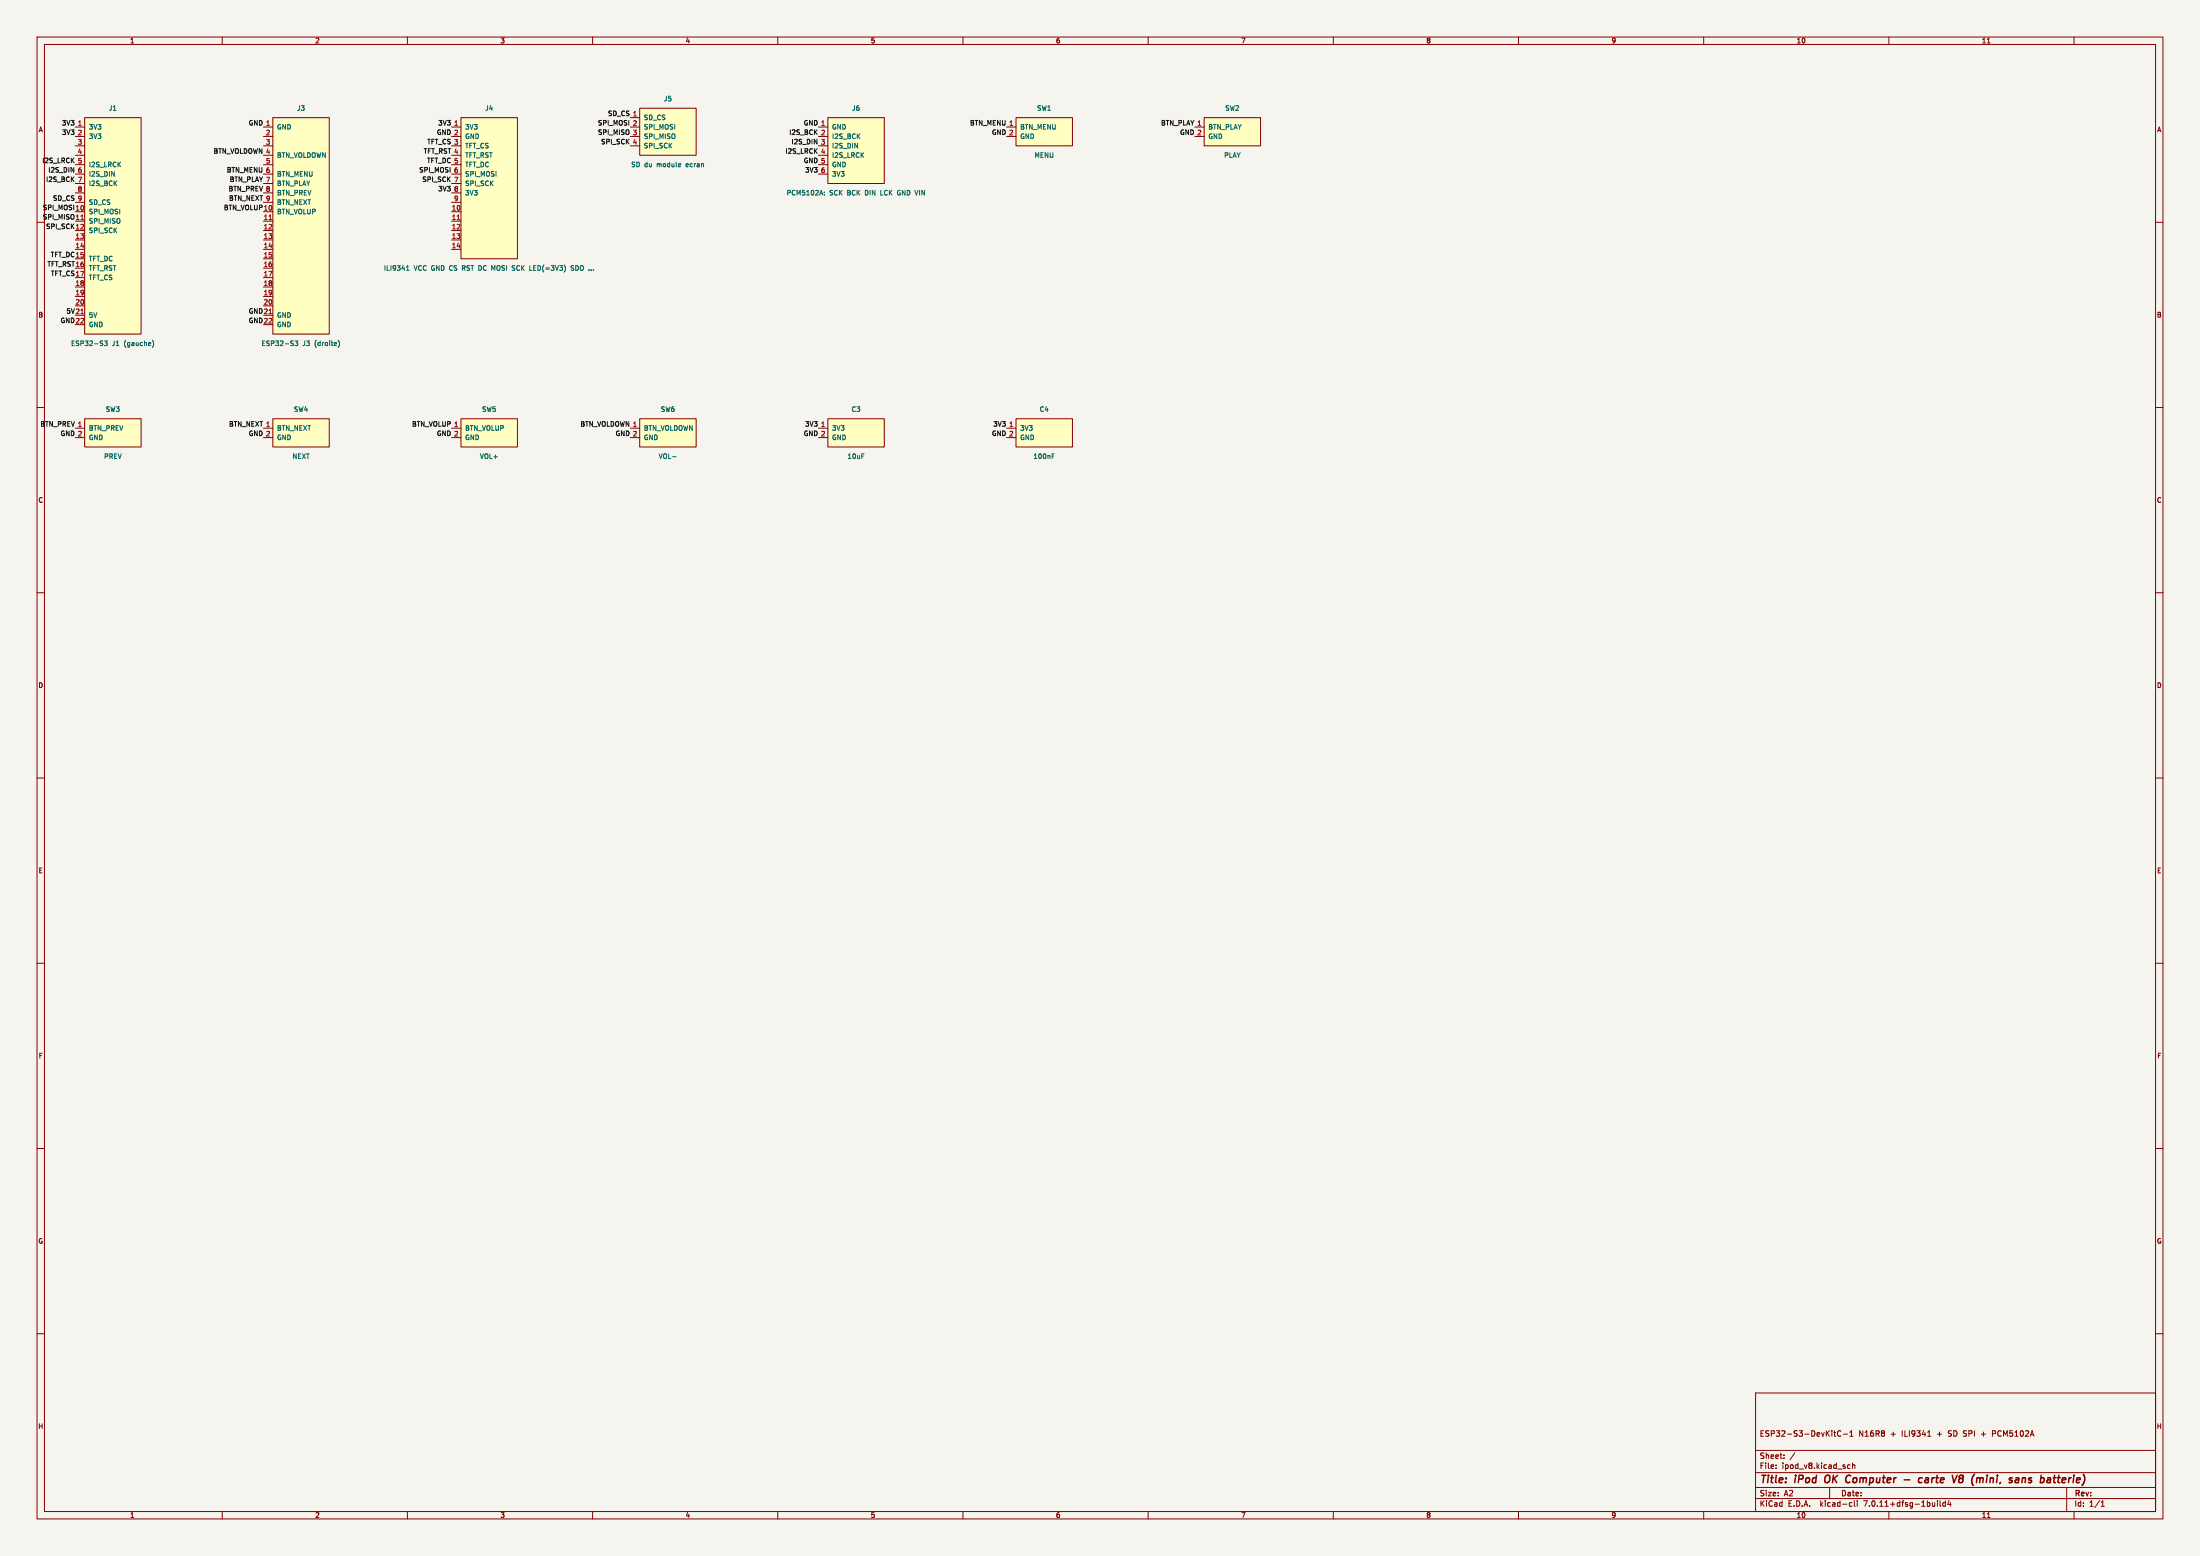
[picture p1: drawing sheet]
<svg xmlns="http://www.w3.org/2000/svg" width="594mm" height="420mm" viewBox="0 0 594 420" stroke-linecap="round" stroke-linejoin="round" font-family="sans-serif">
<path d="M0 0h594v420h-594z" fill="#f5f4ef" stroke="#f5f4ef" stroke-width=".27"/>
<g fill="none" stroke="#840000" stroke-width=".27">
<path d="M10 10h574v400h-574zM12 12h570v396h-570zM60 10v2M110 10v2M160 10v2M210 10v2M260 10v2M310 10v2M360 10v2M410 10v2M460 10v2M510 10v2"/>
<path d="M536.6 11.6h.7M560 10v2M20.3 34.3h2.6M20.3 36.8h2.6M20.3 39.4h2.6M22.9 31.8h15.2v58.4h-15.2zM71.1 34.3h2.6M71.1 36.8h2.6M71.1 39.4h2.6M73.7 31.8h15.2v58.4h-15.2zM121.9 34.3h2.6M121.9 36.8h2.6"/>
<path d="M121.9 39.4h2.6M124.5 31.8h15.2v38.1h-15.2zM170.2 34.3h2.5M170.2 36.8h2.5M170.2 39.4h2.5M170.2 31.8h2.5M172.7 29.2h15.3v12.7h-15.3zM221 34.3h2.5M221 36.8h2.5M221 39.4h2.5M223.5 31.8h15.3v17.7h-15.3zM271.8 34.3h2.5"/>
<path d="M271.8 36.8h2.5M274.3 31.8h15.3v7.6h-15.3zM322.6 34.3h2.5M322.6 36.8h2.5M325.1 31.8h15.3v7.6h-15.3zM10 60h2M20.3 57.2h2.6M20.3 59.7h2.6M20.3 41.9h2.6M20.3 44.5h2.6M20.3 47h2.6M20.3 49.5h2.6"/>
<path d="M20.3 52.1h2.6M20.3 54.6h2.6M71.1 57.2h2.6M71.1 59.7h2.6M71.1 41.9h2.6M71.1 44.5h2.6M71.1 47h2.6M71.1 49.5h2.6M71.1 52.1h2.6M71.1 54.6h2.6M121.9 57.2h2.6M121.9 59.7h2.6"/>
<path d="M121.9 41.9h2.6M121.9 44.5h2.6M121.9 47h2.6M121.9 49.5h2.6M121.9 52.1h2.6M121.9 54.6h2.6M221 41.9h2.5M221 44.5h2.5M221 47h2.5M582 60h2M20.3 62.2h2.6M20.3 64.8h2.6"/>
<path d="M20.3 67.3h2.6M20.3 69.9h2.6M20.3 72.4h2.6M20.3 74.9h2.6M20.3 77.5h2.6M71.1 62.2h2.6M71.1 64.8h2.6M71.1 67.3h2.6M71.1 69.9h2.6M71.1 72.4h2.6M71.1 74.9h2.6M71.1 77.5h2.6"/>
<path d="M121.9 62.2h2.6M121.9 64.8h2.6M121.9 67.3h2.6M20.3 80h2.6M20.3 82.6h2.6M20.3 85.1h2.6M20.3 87.6h2.6M71.1 80h2.6M71.1 82.6h2.6M71.1 85.1h2.6M71.1 87.6h2.6M10 110h2"/>
<path d="M20.3 115.6h2.6M20.3 118.1h2.6M22.9 113h15.2v7.7h-15.2zM71.1 115.6h2.6M71.1 118.1h2.6M73.7 113h15.2v7.7h-15.2zM121.9 115.6h2.6M121.9 118.1h2.6M124.5 113h15.2v7.7h-15.2zM170.2 115.6h2.5M170.2 118.1h2.5M172.7 113h15.3v7.7h-15.3z"/>
<path d="M221 115.6h2.5M221 118.1h2.5M223.5 113h15.3v7.7h-15.3zM271.8 115.6h2.5M271.8 118.1h2.5M274.3 113h15.3v7.7h-15.3zM582 110h2M10 160h2M582 160h2M10 210h2M582 210h2M10 260h2"/>
<path d="M582 260h2M10 310h2M582 310h2M10 360h2M474 376h108v32h-108zM582 360h2M474 397.5h108M474 391.5h108M479.5 396.2v.2M479.5 395.4v.2M481.7 393.5v.2M481.7 392.7v.2"/>
<path d="M484.6 392.1l-1.3 1.9M495.1 386.7h.6M495.3 386.2v1.3l.4 .2M497 386.3a.66 .66 0 0 0-.9 .6 .66 .66 0 0 0 .9 .6M497.7 387.1h1.1M498.8 396.1l.3 .3 .4-.1M499.5 387.7h.8M499.5 386.6l.4-.4v1.5M499.5 395.4h-.4l-.3 .3M500.2 395.5l.5-.1 .1 1M500.2 394.9v1.5M520.5 387.7h.8"/>
<path d="M538 387h.5M538.5 386.2h-.5v1.5M60 408v2M110 408v2M160 408v2M210 408v2M260 408v2M310 408v2M360 408v2M410 408v2M460 408v2M474 404.5h108"/>
<path d="M474 401.5h108M494 401.5v3M499.6 405.6h.4M500 406.5l-.4 .1M500.7 405.1v1.3l.2 .2M501.5 405.1v.1M501.5 405.6v1M510 408v2M523.1 405.1v.1M523.1 405.6v1M523.8 405.1v1.3l.2 .2M525.2 405.6h-.4l-.3 .3 .2 .6h.5"/>
<path d="M525.2 405.1v1.5M526.2 405l-.3 1.1h.9M526.6 405.6v1M536.6 409.6h.7M558 401.5v6.5M560 408v2M567.3 406.6h.9M567.3 405.5l.4-.4v1.5"/>
</g>
<g fill="none" stroke="#840000" stroke-width=".4">
<path d="M492.9 398.5a1.49 1.49 0 0 0 0 1.6M514.1 399.4h1.5M518.3 399h.7M519.9 399h.7M520.7 399.3l-.9 .2-.1 .4 .2 .3 .7-.1M529 398.7l.3 .4M529 398.6l.4-.4 .6 .1 .1 .4-.4 .4M529.3 399.1h.4M529.3 399.1l-.3 .1M529.7 399.1h.2a.65 .65 0 0 1-.1 .9 .65 .65 0 0 1-.8 .1M533.2 397.9l-.1 .1M536.5 398.9l-.2 1.3"/>
<path d="M546.1 399.1l.3-.2 .4 .1v1.2M546.1 398.9l-.2 1.3M551.1 398.2l-.2 2M554.7 398.2l-.2 1.7M555.5 398.9h.8M555.9 398.2l-.2 1.7 .4 .3M518.9 400.1l-.6 .1"/>
</g>
<g fill="#ffffc2" stroke="#ffffc2" stroke-width=".27">
<path d="M73.7 31.8h15.2v58.4h-15.2z"/>
<path d="M172.7 29.2h15.3v12.7h-15.3z"/>
<path d="M172.7 113h15.3v7.7h-15.3z"/>
<path d="M22.9 31.8h15.2v58.4h-15.2z"/>
<path d="M274.3 31.8h15.3v7.6h-15.3z"/>
<path d="M124.5 113h15.2v7.7h-15.2z"/>
<path d="M124.5 31.8h15.2v38.1h-15.2z"/>
<path d="M325.1 31.8h15.3v7.6h-15.3z"/>
<path d="M22.9 113h15.2v7.7h-15.2z"/>
<path d="M223.5 113h15.3v7.7h-15.3z"/>
<path d="M73.7 113h15.2v7.7h-15.2z"/>
<path d="M223.5 31.8h15.3v17.7h-15.3z"/>
<path d="M274.3 113h15.3v7.7h-15.3z"/>
</g>
<path d="M21.8 59.3h.8M72.6 59.3h.8M123.4 59.3h.8M21.8 84.7h.8M72.6 84.7h.8" fill="none" stroke="#a90000" stroke-width=".27"/>
<g fill="none" stroke="#006464" stroke-width=".27">
<path d="M222.6 52.5v.1M222.6 51.9v.1M242.5 51.4l-.2 .5 .2 .7M109.7 73h.8M109.7 72.1l.4-.4v1.3M138.5 72.3l.4 .1M138.5 71.7l.5 .1M138.9 72.9l-.4 .1M143.1 73h.6M154.9 71.8h-.7a.53 .53 0 0 0 .6 .7v.4h-.6M28.2 92h.8l-.5 .5 .4 .1v.6h-.7M41.1 91.8a1.46 1.46 0 0 1 0 2"/>
<path d="M79.6 92h.8l-.4 .5 .3 .1v.6h-.7M91.3 91.8a1.46 1.46 0 0 1 0 2M181.6 123.3h.9M284.1 123.1h.4M284.1 122.5h.6"/>
</g>
<g font-size="2.8" fill="#840000">
<text x="475" y="400.9">Title:</text>
<text x="484.7" y="400.9">iPod</text>
<text x="493.6" y="400.9">OK Computer</text>
<text x="516.5" y="400.9">-</text>
<text x="521.3" y="400.9">carte</text>
<text x="531.2" y="400.9">V8</text>
<text x="537.2" y="400.9">(mini,</text>
<text x="548.2" y="400.9">sans</text>
<text x="557.3" y="400.9">batterie)</text>
</g>
<g font-size="2.1" fill="#840000">
<text x="475" y="388">ESP32-S3-DevKitC-1</text>
<text x="501.8" y="388">N16R8</text>
<text x="510.5" y="388">+</text>
<text x="513.6" y="388">ILI9341</text>
<text x="523.3" y="388">+</text>
<text x="526.4" y="388">SD SPI</text>
<text x="535.6" y="388">+</text>
<text x="538.8" y="388">PCM5102A</text>
<text x="475" y="394">Sheet:</text>
<text x="475" y="396.7">File:</text>
<text x="481.1" y="396.7">ipod_v8.kicad_sch</text>
<text x="475" y="406.9">KiCad</text>
<text x="475" y="404.1">Size:</text>
<text x="481.7" y="404.1">A2</text>
<text x="482.7" y="406.9">E.D.A.</text>
<text x="491.6" y="406.9">kicad-cli</text>
<text x="497" y="404.1">Date:</text>
<text x="503.5" y="406.9">7.0.11+dfsg-1build4</text>
<text x="560" y="404.3">Rev:</text>
<text x="560" y="406.9">Id:</text>
<text x="564.1" y="406.9">1/1</text>
</g>
<g font-size="1.8" fill="#840000">
<text x="35" y="11.9">1</text>
<text x="85" y="11.9">2</text>
<text x="135" y="11.9">3</text>
<text x="185" y="11.9">4</text>
<text x="235" y="11.9">5</text>
<text x="285" y="11.9">6</text>
<text x="335" y="11.9">7</text>
<text x="385" y="11.9">8</text>
<text x="435" y="11.9">9</text>
<text x="485" y="11.9">10</text>
<text x="535" y="11.9">11</text>
<text x="10.3" y="35.9">A</text>
<text x="582.3" y="35.9">A</text>
<text x="10.3" y="85.9">B</text>
<text x="582.3" y="85.9">B</text>
<text x="10.3" y="135.9">C</text>
<text x="582.3" y="135.9">C</text>
<text x="10.3" y="185.9">D</text>
<text x="582.3" y="185.9">D</text>
<text x="10.3" y="235.9">E</text>
<text x="582.3" y="235.9">E</text>
<text x="10.3" y="285.9">F</text>
<text x="582.3" y="285.9">F</text>
<text x="10.3" y="335.9">G</text>
<text x="582.3" y="335.9">G</text>
<text x="10.2" y="385.9">H</text>
<text x="582.2" y="385.9">H</text>
<text x="35" y="409.9">1</text>
<text x="85" y="409.9">2</text>
<text x="135" y="409.9">3</text>
<text x="185" y="409.9">4</text>
<text x="235" y="409.9">5</text>
<text x="285" y="409.9">6</text>
<text x="335" y="409.9">7</text>
<text x="385" y="409.9">8</text>
<text x="435" y="409.9">9</text>
<text x="485" y="409.9">10</text>
<text x="535" y="409.9">11</text>
</g>
<g font-size="1.8" fill="#006464">
<text x="179.1" y="27.5">J5</text>
<text x="23.9" y="35.2">3V3</text>
<text x="29.3" y="30.1">J1</text>
<text x="74.7" y="35.2">GND</text>
<text x="80.1" y="30.1">J3</text>
<text x="125.5" y="35.2">3V3</text>
<text x="130.9" y="30.1">J4</text>
<text x="173.7" y="32.6">SD_CS</text>
<text x="173.7" y="35.2">SPI_MOSI</text>
<text x="224.5" y="35.2">GND</text>
<text x="229.9" y="30.1">J6</text>
<text x="275.3" y="35.2">BTN_MENU</text>
<text x="279.9" y="30.1">SW1</text>
<text x="326.1" y="35.2">BTN_PLAY</text>
<text x="330.7" y="30.1">SW2</text>
<text x="23.9" y="37.7">3V3</text>
<text x="125.5" y="37.7">GND</text>
<text x="125.5" y="40.2">TFT_CS</text>
<text x="173.7" y="37.7">SPI_MISO</text>
<text x="173.7" y="40.2">SPI_SCK</text>
<text x="224.5" y="37.7">I2S_BCK</text>
<text x="224.5" y="40.2">I2S_DIN</text>
<text x="275.3" y="37.7">GND</text>
<text x="326.1" y="37.7">GND</text>
<text x="23.9" y="45.3">I2S_LRCK</text>
<text x="23.9" y="47.9">I2S_DIN</text>
<text x="74.7" y="42.8">BTN_VOLDOWN</text>
<text x="74.7" y="47.9">BTN_MENU</text>
<text x="125.5" y="42.8">TFT_RST</text>
<text x="125.5" y="45.3">TFT_DC</text>
<text x="125.5" y="47.9">SPI_MOSI</text>
<text x="170.3" y="45.3">SD du</text>
<text x="177.4" y="45.3">module</text>
<text x="185.5" y="45.3">ecran</text>
<text x="224.5" y="42.8">I2S_LRCK</text>
<text x="224.5" y="45.3">GND</text>
<text x="224.5" y="47.9">3V3</text>
<text x="279.2" y="42.8">MENU</text>
<text x="330.4" y="42.8">PLAY</text>
<text x="23.9" y="50.4">I2S_BCK</text>
<text x="74.7" y="50.4">BTN_PLAY</text>
<text x="74.7" y="52.9">BTN_PREV</text>
<text x="125.5" y="50.4">SPI_SCK</text>
<text x="125.5" y="52.9">3V3</text>
<text x="212.3" y="52.9">PCM5102A:</text>
<text x="224" y="52.9">SCK</text>
<text x="228.9" y="52.9">BCK</text>
<text x="233.9" y="52.9">DIN</text>
<text x="238.2" y="52.9">LCK</text>
<text x="243" y="52.9">GND VIN</text>
<text x="23.9" y="58">SPI_MOSI</text>
<text x="23.9" y="55.5">SD_CS</text>
<text x="74.7" y="58">BTN_VOLUP</text>
<text x="74.7" y="55.5">BTN_NEXT</text>
<text x="23.9" y="60.6">SPI_MISO</text>
<text x="23.9" y="63.1">SPI_SCK</text>
<text x="23.9" y="70.7">TFT_DC</text>
<text x="23.9" y="73.3">TFT_RST</text>
<text x="23.9" y="75.8">TFT_CS</text>
<text x="103.5" y="73.3">ILI9341</text>
<text x="111.8" y="73.3">VCC GND CS RST DC MOSI</text>
<text x="139.4" y="73.3">SCK</text>
<text x="144.3" y="73.3">LED(=3V3)</text>
<text x="155.7" y="73.3">SDO ...</text>
<text x="23.9" y="86">5V</text>
<text x="23.9" y="88.5">GND</text>
<text x="74.7" y="86">GND</text>
<text x="74.7" y="88.5">GND</text>
<text x="19.1" y="93.6">ESP32-S3</text>
<text x="30.3" y="93.6">J1</text>
<text x="33.6" y="93.6">(gauche)</text>
<text x="70.5" y="93.6">ESP32-S3</text>
<text x="81.7" y="93.6">J3</text>
<text x="85.1" y="93.6">(droite)</text>
<text x="28.4" y="111.4">SW3</text>
<text x="79.2" y="111.4">SW4</text>
<text x="130" y="111.4">SW5</text>
<text x="178.3" y="111.4">SW6</text>
<text x="229.8" y="111.4">C3</text>
<text x="280.6" y="111.4">C4</text>
<text x="23.9" y="116.4">BTN_PREV</text>
<text x="23.9" y="119">GND</text>
<text x="74.7" y="116.4">BTN_NEXT</text>
<text x="74.7" y="119">GND</text>
<text x="125.5" y="116.4">BTN_VOLUP</text>
<text x="125.5" y="119">GND</text>
<text x="173.7" y="116.4">BTN_VOLDOWN</text>
<text x="173.7" y="119">GND</text>
<text x="224.5" y="116.4">3V3</text>
<text x="224.5" y="119">GND</text>
<text x="275.3" y="116.4">3V3</text>
<text x="275.3" y="119">GND</text>
<text x="28" y="124.1">PREV</text>
<text x="78.8" y="124.1">NEXT</text>
<text x="129.5" y="124.1">VOL+</text>
<text x="177.7" y="124.1">VOL-</text>
<text x="228.7" y="124.1">10uF</text>
<text x="278.9" y="124.1">100nF</text>
</g>
<g font-size="1.8" fill="#0f0f0f">
<text x="16.6" y="33.9">3V3</text>
<text x="67" y="33.9">GND 1</text>
<text x="118.2" y="33.9">3V3</text>
<text x="161.3" y="33.9">SPI_MOSI 2</text>
<text x="164.1" y="31.4">SD_CS 1</text>
<text x="216.9" y="33.9">GND 1</text>
<text x="261.8" y="33.9">BTN_MENU 1</text>
<text x="313.4" y="33.9">BTN_PLAY 1</text>
<text x="16.6" y="36.5">3V3</text>
<text x="57.6" y="41.6">BTN_VOLDOWN 4</text>
<text x="114.3" y="41.6">TFT_RST 4</text>
<text x="115.2" y="39">TFT_CS 3</text>
<text x="117.8" y="36.5">GND 2</text>
<text x="161.3" y="36.5">SPI_MISO 3</text>
<text x="162.2" y="39">SPI_SCK 4</text>
<text x="211.9" y="41.6">I2S_LRCK</text>
<text x="213" y="36.5">I2S_BCK</text>
<text x="213.6" y="39">I2S_DIN</text>
<text x="267.7" y="36.5">GND 2</text>
<text x="318.5" y="36.5">GND 2</text>
<text x="11.3" y="44.1">I2S_LRCK</text>
<text x="12.9" y="46.6">I2S_DIN</text>
<text x="61.1" y="46.6">BTN_MENU 6</text>
<text x="113.1" y="46.6">SPI_MOSI 6</text>
<text x="115.2" y="44.1">TFT_DC 5</text>
<text x="216.9" y="44.1">GND 5</text>
<text x="217.3" y="46.6">3V3</text>
<text x="12.3" y="49.2">I2S_BCK</text>
<text x="61.6" y="51.7">BTN_PREV 8</text>
<text x="61.9" y="49.2">BTN_PLAY 7</text>
<text x="113.9" y="49.2">SPI_SCK 7</text>
<text x="118.2" y="51.7">3V3</text>
<text x="11.5" y="56.8">SPI_MOSI 10</text>
<text x="11.5" y="59.3">SPI_MISO 11</text>
<text x="14.2" y="54.3">SD_CS 9</text>
<text x="60.3" y="56.8">BTN_VOLUP10</text>
<text x="61.7" y="54.3">BTN_NEXT 9</text>
<text x="12.3" y="61.9">SPI_SCK 12</text>
<text x="13.6" y="69.5">TFT_DC15</text>
<text x="12.7" y="72">TFT_RST16</text>
<text x="13.6" y="74.6">TFT_CS17</text>
<text x="16.2" y="87.3">GND22</text>
<text x="17.8" y="84.7">5V21</text>
<text x="67" y="87.3">GND22</text>
<text x="67" y="84.7">GND21</text>
<text x="10.8" y="115.2">BTN_PREV 1</text>
<text x="16.2" y="117.8">GND 2</text>
<text x="61.7" y="115.2">BTN_NEXT 1</text>
<text x="67" y="117.8">GND 2</text>
<text x="111.1" y="115.2">BTN_VOLUP 1</text>
<text x="117.8" y="117.8">GND 2</text>
<text x="156.6" y="115.2">BTN_VOLDOWN 1</text>
<text x="166.1" y="117.8">GND 2</text>
<text x="216.9" y="117.8">GND 2</text>
<text x="217.3" y="115.2">3V3</text>
<text x="267.7" y="117.8">GND 2</text>
<text x="268.1" y="115.2">3V3</text>
</g>
<g font-size="1.8" fill="#a90000">
<text x="20.9" y="34">1</text>
<text x="122.5" y="34">1</text>
<text x="20.9" y="36.6">2</text>
<text x="20.9" y="39.1">3</text>
<text x="20.9" y="41.7">4</text>
<text x="71.7" y="36.6">2</text>
<text x="71.7" y="39.1">3</text>
<text x="221.5" y="36.6">2</text>
<text x="221.5" y="39.1">3</text>
<text x="221.5" y="41.7">4</text>
<text x="20.9" y="44.2">5</text>
<text x="20.9" y="46.7">6</text>
<text x="71.7" y="44.2">5</text>
<text x="221.5" y="46.7">6</text>
<text x="20.9" y="49.3">7</text>
<text x="20.9" y="51.8">8</text>
<text x="122.5" y="51.8">8</text>
<text x="71.1" y="59.4">11</text>
<text x="121.9" y="56.9">10</text>
<text x="121.9" y="59.4">11</text>
<text x="122.5" y="54.4">9</text>
<text x="20.3" y="64.5">13</text>
<text x="71.1" y="62">12</text>
<text x="71.1" y="64.5">13</text>
<text x="121.9" y="62">12</text>
<text x="121.9" y="64.5">13</text>
<text x="20.3" y="67.1">14</text>
<text x="71.1" y="67.1">14</text>
<text x="71.1" y="69.6">15</text>
<text x="121.9" y="67.1">14</text>
<text x="20.3" y="77.2">18</text>
<text x="71.1" y="72.1">16</text>
<text x="71.1" y="74.7">17</text>
<text x="71.1" y="77.2">18</text>
<text x="20.3" y="79.8">19</text>
<text x="20.3" y="82.3">20</text>
<text x="71.1" y="79.8">19</text>
<text x="71.1" y="82.3">20</text>
<text x="221.5" y="115.3">1</text>
<text x="272.3" y="115.3">1</text>
</g>
</svg>
